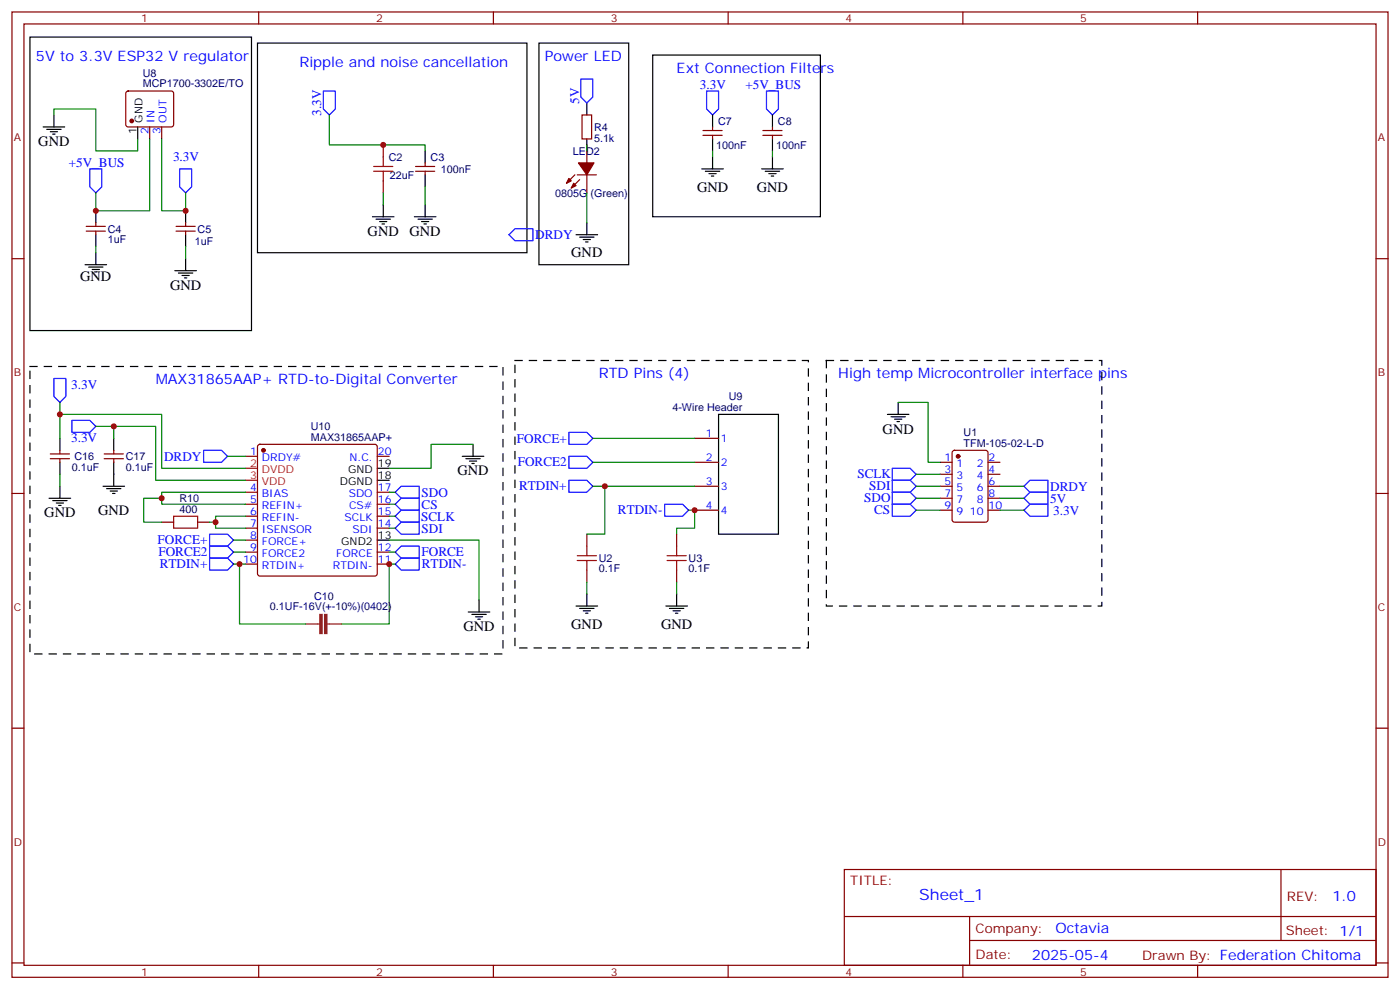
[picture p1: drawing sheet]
<svg xmlns="http://www.w3.org/2000/svg" width="412mm" height="292mm" viewBox="0 0 412 292" stroke-linecap="round" stroke-linejoin="round" font-family="sans-serif">
<g fill="none" stroke="#870000" stroke-width=".35">
<path d="M3.5 3.5h405.4v284.4h-405.4zM7.1 7.1h398.2v277.2h-398.2zM76.2 3.5v3.6M145.3 3.5v3.6M214.5 3.5v3.6M283.6 3.5v3.6M352.8 3.5v3.6M37.3 27l.4-.2h12.7l.5 .2 .3 .5-.1 9.5-.7 .4-12.9-.1-.5-.6v-9.2zM44.1 37.4v3.5M47.6 37.4v3.5M171.4 33.9h2.9v7h-2.9zM207.1 39.9h5.6"/>
<path d="M207.1 38.5h5.6M209.9 37.4v1.1M209.9 39.9v1M224.7 39.9h5.7M224.7 38.5h5.7M227.5 37.4v1.1M227.5 39.9v1M112.9 42.7v3.5M112.9 53.3v3.5M122.4 50.4h5.7M122.4 49h5.7M125.2 48v1"/>
<path d="M125.2 50.4v1.1M169.3 51.5l-2.4 2.5M170 51.5h5.7M170.7 52.9l-2.4 2.5M172.9 42.7v5.3M172.9 51.5v5.3M3.5 76.2h3.6M25.4 68.1h5.6M25.4 66.7h5.6M28.2 65.6v1.1M28.2 68.1v1M51.9 68.1h5.6"/>
<path d="M51.9 66.7h5.6M54.7 65.6v1.1M54.7 68.1v1M405.3 76.2h3.6M14.8 135.1h5.7M14.8 133.7h5.7M17.6 132.6v1.1M17.6 135.1v1.1M30.7 135.1h5.6M30.7 133.7h5.6M33.5 132.6v1.1M33.5 135.1v1.1"/>
<path d="M72.3 134.4h3.5M76.1 131.1l.5-.2h33.8l.5 .2 .2 .5v37.4l-.2 .5-.5 .2h-33.8l-.5-.2-.3-.5v-37.4zM111.1 134.4h3.6M204.6 129.1h7.1M204.6 136.2h7.1M276.9 136.2h3.6M276.9 139.7h3.6M280.7 132.9l.5-.3h9.1l.7 .5v20l-.4 .7h-9.4l-.7-.5v-20zM291 136.2h3.6M291 139.7h3.6M3.5 145.3h3.6M47.6 153.8h3.6"/>
<path d="M58.2 153.8h3.5M72.3 145h3.5M72.3 148.5h3.5M72.3 152h3.5M72.3 155.6h3.5M72.3 159.1h3.5M111.1 145h3.6M111.1 148.5h3.6M111.1 152h3.6M111.1 155.6h3.6M172.9 157.3v3.6M199.3 157.3v3.6"/>
<path d="M204.6 143.2h7.1M204.6 150.3h7.1M276.9 143.2h3.6M276.9 150.3h3.6M276.9 146.8h3.6M291 143.2h3.6M291 150.3h3.6M291 146.8h3.6M405.3 145.3h3.6M72.3 162.6h3.5M72.3 166.2h3.5M111.1 162.6h3.6"/>
<path d="M111.1 166.2h3.6M172.9 167.9v3.5M199.3 167.9v3.5M3.5 214.5h3.6M405.3 214.5h3.6M248.7 256.1h156.6v28.2h-156.6zM377.3 256.1v20.9M248.7 270h156.5M285.6 277h119.6M285.6 270v14.1M3.5 283.6h3.6M76.2 284.3v3.6"/>
<path d="M145.3 284.3v3.6M214.5 284.3v3.6M283.6 284.3v3.6M352.8 284.3v3.6M405.3 283.6h3.6"/>
</g>
<g fill="none" stroke="#00f" stroke-width=".35">
<path d="M95.2 26.8h3.6v5.3l-1.8 1.8-1.8-1.8zM171.1 23.3h3.5v5.3l-1.7 1.7-1.8-1.7zM208.1 26.8h3.6v5.3l-1.8 1.8-1.8-1.8zM225.8 26.8h3.5v5.3l-1.8 1.8-1.7-1.8zM26.5 49.7h3.5v5.3l-1.8 1.8-1.7-1.8zM52.9 49.7h3.5v5.3l-1.7 1.8-1.8-1.8zM15.9 111.5h3.5v5.3l-1.8 1.7-1.7-1.7zM21.2 123.8h5.3l1.7 1.8-1.7 1.8h-5.3zM60 132.6h5.3l1.7 1.8-1.7 1.8h-5.3zM167.6 127.4h5.3l1.7 1.7-1.7 1.8h-5.3zM167.6 134.4h5.3l1.7 1.8-1.7 1.7h-5.3zM262.8 137.9h5.3l1.8 1.8-1.8 1.8h-5.3z"/>
<path d="M61.7 157.3h5.3l1.8 1.8-1.8 1.8h-5.3zM116.4 152l1.8-1.7h5.3v3.5h-5.3zM116.4 148.5l1.8-1.7h5.3v3.5h-5.3zM116.4 155.6l1.8-1.8h5.3v3.5h-5.3zM118.2 143.2h5.3v3.6h-5.3l-1.8-1.8zM167.6 141.5h5.3l1.7 1.7-1.7 1.8h-5.3zM195.8 148.5h5.3l1.7 1.8-1.7 1.7h-5.3zM262.8 141.5h5.3l1.8 1.7-1.8 1.8h-5.3zM262.8 145h5.3l1.8 1.8-1.8 1.7h-5.3zM262.8 148.5h5.3l1.8 1.8-1.8 1.7h-5.3zM301.6 146.8l1.8-1.8h5.3v3.5h-5.3zM303.4 148.5h5.3v3.5h-5.3l-1.8-1.7z"/>
<path d="M303.4 141.5h5.3v3.5h-5.3l-1.8-1.8zM61.7 160.9h5.3l1.8 1.7-1.8 1.8h-5.3zM61.7 164.4h5.3l1.8 1.8-1.8 1.7h-5.3zM116.4 162.6l1.8-1.7h5.3v3.5h-5.3zM118.2 164.4h5.3v3.5h-5.3l-1.8-1.7z"/>
</g>
<g fill="none" stroke="#000" stroke-width=".35">
<path d="M8.8 10.9h65.3v86.5h-65.3zM75.8 12.7h79.4v61.7h-79.4zM158.7 12.7h26.5v65.3h-26.5zM192.3 16.2h49.4v47.7h-49.4zM12.7 37.4h6.3M13.8 38.1h4.2M14.8 38.8h2.1M15.5 39.5h.7M15.9 33.9v3.5M40.6 37.4v3.5M172.9 30.3v3.6M209.9 33.9v3.5"/>
<path d="M227.5 33.9v3.5M125.2 44.4v3.6M125.2 51.5v3.5M172.9 40.9v3.5M206.7 49.7h6.4M207.8 50.4h4.2M208.8 51.2h2.2M209.5 51.9h.8M209.9 40.9v3.5M209.9 46.2v3.5M224.4 49.7h6.3M225.4 50.4h4.3"/>
<path d="M226.5 51.2h2.1M227.2 51.9h.7M227.5 40.9v3.5M227.5 46.2v3.5M25 78h6.4M26.1 78.7h4.2M27.2 79.4h2.1M28.2 62.1v3.5M28.2 69.1v3.6M28.2 74.4v3.6M51.5 79.7h6.4M54.7 62.1v3.5"/>
<path d="M54.7 69.1v3.6M54.7 76.2v3.5M109.7 63.9h6.4M110.8 64.6h4.2M111.8 65.3h2.1M112.5 66h.7M112.9 60.3v3.6M122.1 63.9h6.3M123.1 64.6h4.3M124.2 65.3h2.1M124.9 66h.7M125.2 60.3v3.6"/>
<path d="M169.7 69.1h6.3M170.7 69.8h4.3M171.8 70.6h2.1M172.5 71.3h.7M172.9 65.6v3.5M27.9 80.1h.7M52.6 80.4h4.2M53.6 81.1h2.1M54.3 81.8h.7M264.6 118.5v3.6M17.6 129.1v3.5M17.6 136.2v3.5"/>
<path d="M33.5 129.1v3.5M33.5 136.2v7M111.1 137.9h3.6M136.2 134.4h6.3M137.2 135.1h4.3M138.3 135.8h2.1M139 136.5h.7M139.3 130.9v3.5M211.7 122.1h17.6v35.2h-17.6zM261.4 122.1h6.4M262.5 122.8h4.2M263.5 123.5h2.1"/>
<path d="M264.2 124.2h.7M14.5 146.8h6.3M15.5 147.5h4.3M16.6 148.2h2.1M17.3 148.9h.7M17.6 143.2v3.6M30.3 143.2h6.4M31.4 143.9h4.2M32.5 144.6h2.1M33.2 145.3h.7M111.1 141.5h3.6M111.1 159.1h3.6"/>
<path d="M141.1 176.7v3.6M169.7 178.5h6.3M170.7 179.2h4.3M171.8 179.9h2.1M172.9 175v3.5M196.1 178.5h6.4M197.2 179.2h4.2M198.3 179.9h2.1M199.3 175v3.5M137.9 180.3h6.4M139 181h4.2M140.1 181.7h2.1"/>
<path d="M140.8 182.4h.7M172.5 180.6h.7M199 180.6h.7"/>
</g>
<g fill="none" stroke="#a10000" stroke-width=".35">
<path d="M110.1 50.4h5.6M110.1 49h5.6M112.9 46.2v2.8M112.9 50.4v2.9M51.2 152h7v3.6h-7zM170 165.1h5.7M170 163.7h5.7M172.9 160.9v2.8M172.9 165.1v2.8M196.5 165.1h5.6M196.5 163.7h5.6M199.3 160.9v2.8"/>
<path d="M199.3 165.1v2.8"/>
</g>
<g fill="#870000" stroke="#870000" stroke-width=".35">
<path d="M169 54l.7 .7-1.4 .7z"/>
<path d="M167.6 52.6l.7 .7-1.4 .7z"/>
<path d="M170.4 48h4.6l-2.1 3.5z"/>
<circle cx="77.6" cy="132.6" r=".53"/>
<circle cx="38.8" cy="35.6" r=".53"/>
<circle cx="282.2" cy="134.4" r=".53"/>
</g>
<g fill="none" stroke="#008700" stroke-width=".35">
<path d="M15.9 33.9v-1.8h12.3v12.3h12.4v-3.5M97 33.9v8.8h28.2v1.7M44.1 40.9v21.2h-15.9v-5.3M47.6 40.9v21.2h7.1v-5.3M112.9 56.8v3.5M125.2 55v5.3M172.9 42.7v1.7M172.9 56.8v8.8M209.9 44.4v1.8M227.5 44.4v1.8M28.2 72.7v1.7M54.7 72.7v3.5"/>
<path d="M17.6 118.5v3.6M264.6 118.5h8.8v17.7h3.5M17.6 129.1v-7h30v15.8h24.7M17.6 139.7v3.5M28.2 125.6h5.3M33.5 129.1v-3.5h12.4v15.9h26.4M67 134.4h5.3M139.3 130.9h-12.3v7h-12.3M174.6 129.1h30M174.6 136.2h30M269.9 139.7h7M47.6 146.8h-5.3v7h5.3"/>
<path d="M61.7 153.8h1.8M68.8 159.1h3.5M72.3 145h-24.7v3.5h24.7M72.3 152h-8.8v3.6h8.8M114.7 159.1h26.4v17.6M114.7 152h1.7M114.7 148.5h1.7M114.7 155.6h1.7M114.7 145h1.7M174.6 143.2h30M178.2 143.2v14.1h-5.3M202.8 150.3h1.8v5.3h-5.3v1.7"/>
<path d="M269.9 143.2h7M269.9 150.3h7M269.9 146.8h7M294.6 143.2h7M294.6 150.3h7M294.6 146.8h7M68.8 162.6h3.5M68.8 166.2h3.5M70.6 166.2v17.6h19.4M114.7 162.6h1.7M116.4 166.2h-1.7v17.6h-14.2M172.9 171.4v3.6"/>
<path d="M199.3 171.4v3.6"/>
</g>
<path d="M8.8 107.9h139.4v84.7h-139.4zM151.7 106.2h86.4v84.7h-86.4zM243.4 106.2h81.2v72.3h-81.2z" fill="none" stroke="#000" stroke-width=".35" stroke-dasharray="2.1 2.1"/>
<path d="M72.3 137.9h3.5M72.3 141.5h3.5" fill="none" stroke="#f00" stroke-width=".35"/>
<path d="M90 183.8h4.2M96.3 183.8h4.2" fill="none" stroke="#8c2424" stroke-width=".35"/>
<g fill="#8c2424" stroke="#8c2424" stroke-width=".35">
<path d="M95.6 181h.7v5.6h-.7z"/>
<path d="M94.2 181h.7v5.6h-.7z"/>
</g>
<g fill="#c00">
<circle cx="17.6" cy="122.1" r=".88"/>
<circle cx="33.5" cy="125.6" r=".88"/>
<circle cx="28.2" cy="62.1" r=".88"/>
<circle cx="54.7" cy="62.1" r=".88"/>
<circle cx="47.6" cy="146.8" r=".88"/>
<circle cx="63.5" cy="153.8" r=".88"/>
<circle cx="70.6" cy="166.2" r=".88"/>
<circle cx="114.7" cy="166.2" r=".88"/>
<circle cx="112.9" cy="42.7" r=".88"/>
<circle cx="178.2" cy="143.2" r=".88"/>
<circle cx="204.6" cy="150.3" r=".88"/>
</g>
<path d="M151.7 67.4h5.3v3.5h-5.3l-1.8-1.8z" fill="none" stroke="#00f" stroke-width=".35"/>
<text font-size="4.6" fill="#00f" x="270.8" y="265.1">Sheet_1</text>
<g font-size="4.2" fill="#00f">
<text x="10.6" y="18">5V to 3.3V ESP32 V regulator</text>
<text x="160.5" y="18">Power LED</text>
<text x="88.2" y="19.8">Ripple and noise cancellation</text>
<text x="199.3" y="21.5">Ext Connection Filters</text>
<text x="45.9" y="113.2">MAX31865AAP+ RTD-to-Digital Converter</text>
<text x="176.4" y="111.5">RTD Pins (4)</text>
<text x="246.9" y="111.5">High temp Microcontroller interface pins</text>
<text x="392.5" y="265.4">1.0</text>
<text x="310.9" y="274.9">Octavia</text>
<text x="304" y="282.7">2025-05-4</text>
</g>
<g font-size="4.2">
<text x="11.3" y="43">GND</text>
<text x="205.3" y="56.4">GND</text>
<text x="223" y="56.4">GND</text>
<text x="108.3" y="69.5">GND</text>
<text x="120.6" y="69.5">GND</text>
<text x="168.3" y="75.8">GND</text>
<text x="23.6" y="82.8">GND</text>
<text x="50.1" y="85.4">GND</text>
<text x="260" y="127.7">GND</text>
<text x="134.8" y="140.1">GND</text>
<text x="13.1" y="152.4">GND</text>
<text x="28.9" y="151.8">GND</text>
<text x="136.5" y="185.9">GND</text>
<text x="168.3" y="185.2">GND</text>
<text x="194.7" y="185.2">GND</text>
</g>
<g font-size="3.9" fill="#00f">
<text x="206.2" y="26.3">3.3V</text>
<text x="219.6" y="26.3">+5V_BUS</text>
<text x="94.6" y="34.1" transform="rotate(-90 94.6 34.1)">3.3V</text>
<text x="170.6" y="30.5" transform="rotate(-90 170.6 30.5)">5V</text>
<text x="51" y="47.5">3.3V</text>
<text x="20.3" y="49.2">+5V_BUS</text>
<text x="157.7" y="70.4">DRDY</text>
<text x="21" y="114.5">3.3V</text>
<text x="21" y="130.3">3.3V</text>
<text x="152.3" y="130.4">FORCE+</text>
<text x="48.3" y="135.7">DRDY</text>
<text x="152.5" y="137.4">FORCE2</text>
<text x="252.6" y="140.8">SCLK</text>
<text x="124.2" y="149.9">CS</text>
<text x="124.2" y="146.4">SDO</text>
<text x="152.9" y="144.4">RTDIN+</text>
<text x="254.6" y="148">SDO</text>
<text x="256" y="144.4">SDI</text>
<text x="309.4" y="148.2">5V</text>
<text x="309.4" y="144.5">DRDY</text>
<text x="124.1" y="153.4">SCLK</text>
<text x="182" y="151.5">RTDIN-</text>
<text x="257.5" y="151.5">CS</text>
<text x="310.3" y="151.6">3.3V</text>
<text x="46.4" y="160.4">FORCE+</text>
<text x="124.2" y="157">SDI</text>
<text x="46.7" y="163.9">FORCE2</text>
<text x="47.1" y="167.4">RTDIN+</text>
<text x="124.2" y="163.8">FORCE</text>
<text x="124.3" y="167.4">RTDIN-</text>
</g>
<g font-size="3.9" fill="#800">
<text x="250.5" y="260.7">TITLE:</text>
<text x="379.1" y="265.4">REV:</text>
<text x="287.4" y="274.9">Company:</text>
<text x="378.7" y="275.5">Sheet: 1/1</text>
<text x="287.4" y="282.6">Date:</text>
<text x="336.4" y="282.7">Drawn By: Federation Chitoma</text>
</g>
<g font-size="3.2" fill="#800">
<text x="41.6" y="6.5">1</text>
<text x="110.8" y="6.5">2</text>
<text x="179.9" y="6.5">3</text>
<text x="249.1" y="6.5">4</text>
<text x="318.2" y="6.5">5</text>
<text x="4.1" y="41.6">A</text>
<text x="405.9" y="41.6">A</text>
<text x="4.1" y="110.8">B</text>
<text x="405.9" y="110.8">B</text>
<text x="4.1" y="179.9">C</text>
<text x="405.9" y="179.9">C</text>
<text x="4.1" y="249.1">D</text>
<text x="405.9" y="249.1">D</text>
<text x="41.6" y="287.3">1</text>
<text x="110.8" y="287.3">2</text>
<text x="179.9" y="287.3">3</text>
<text x="249.1" y="287.3">4</text>
<text x="318.2" y="287.3">5</text>
</g>
<g font-size="3.2" fill="#000080">
<text x="42.1" y="22.6">U8</text>
<text x="42.1" y="25.8">MCP1700-3302E/TO</text>
<text x="175" y="41.7">5.1k</text>
<text x="175" y="38.5">R4</text>
<text x="211.5" y="36.7">C7</text>
<text x="229.2" y="36.7">C8</text>
<text x="114.5" y="47.4">C2</text>
<text x="126.8" y="47.4">C3</text>
<text x="168.7" y="45.6">LED2</text>
<text x="211" y="43.8">100nF</text>
<text x="228.6" y="43.8">100nF</text>
<text x="114.8" y="52.7">22uF</text>
<text x="129.9" y="50.9">100nF</text>
<text x="163.6" y="57.9">0805G (Green)</text>
<text x="31.7" y="71.7">1uF</text>
<text x="31.7" y="68.6">C4</text>
<text x="58.2" y="68.6">C5</text>
<text x="57.4" y="72">1uF</text>
<text x="214.7" y="117.8">U9</text>
<text x="198.1" y="121">4-Wire Header</text>
<text x="91.6" y="129.8">MAX31865AAP+</text>
<text x="91.6" y="126.7">U10</text>
<text x="283.8" y="131.6">TFM-105-02-L-D</text>
<text x="283.8" y="128.4">U1</text>
<text x="22" y="135.5">C16</text>
<text x="37" y="135.5">C17</text>
<text x="21.2" y="138.6">0.1uF</text>
<text x="37" y="138.6">0.1uF</text>
<text x="52.9" y="147.8">R10</text>
<text x="52.9" y="151">400</text>
<text x="176.4" y="165.5">U2</text>
<text x="202.8" y="165.5">U3</text>
<text x="176.4" y="168.6">0.1F</text>
<text x="202.8" y="168.6">0.1F</text>
<text x="79.5" y="179.5">0.1UF-16V(+-10%)(0402)</text>
<text x="92.5" y="176.7">C10</text>
</g>
<g font-size="3.2">
<text x="40.2" y="39.6" transform="rotate(-90 40.2 39.6)">1</text>
<text x="42" y="36.1" transform="rotate(-90 42 36.1)">GND</text>
<text x="111.3" y="137.6">19</text>
<text x="100.1" y="142.9">DGND</text>
<text x="102.5" y="139.3">GND</text>
<text x="111.3" y="141.1">18</text>
<text x="100.5" y="160.5">GND2</text>
<text x="111.3" y="158.7">13</text>
</g>
<g font-size="3.2" fill="#00f">
<text x="43.7" y="39.6" transform="rotate(-90 43.7 39.6)">2</text>
<text x="45.5" y="36.1" transform="rotate(-90 45.5 36.1)">IN</text>
<text x="47.3" y="39.6" transform="rotate(-90 47.3 39.6)">3</text>
<text x="49" y="36.1" transform="rotate(-90 49 36.1)">OUT</text>
<text x="207.9" y="128.8">1</text>
<text x="212.4" y="130.2">1</text>
<text x="73.7" y="134.1">1</text>
<text x="77.2" y="135.8">DRDY#</text>
<text x="102.9" y="135.8">N.C.</text>
<text x="111.3" y="134.1">20</text>
<text x="207.9" y="135.8">2</text>
<text x="212.4" y="137.2">2</text>
<text x="278.3" y="135.8">1</text>
<text x="281.8" y="137.6">1</text>
<text x="287.7" y="137.6">2</text>
<text x="291.2" y="135.8">2</text>
<text x="207.9" y="142.9">3</text>
<text x="278.3" y="139.3">3</text>
<text x="278.3" y="142.9">5</text>
<text x="281.8" y="141.1">3</text>
<text x="287.7" y="141.1">4</text>
<text x="291.2" y="142.9">6</text>
<text x="291.2" y="139.3">4</text>
<text x="73.7" y="148.2">5</text>
<text x="73.7" y="144.6">4</text>
<text x="77.2" y="149.9">REFIN+</text>
<text x="77.2" y="146.4">BIAS</text>
<text x="102.7" y="146.4">SDO</text>
<text x="102.8" y="149.9">CS#</text>
<text x="111.3" y="144.6">17</text>
<text x="111.3" y="148.2">16</text>
<text x="207.9" y="149.9">4</text>
<text x="212.4" y="144.3">3</text>
<text x="278.3" y="146.4">7</text>
<text x="278.3" y="149.9">9</text>
<text x="281.8" y="144.6">5</text>
<text x="281.8" y="148.2">7</text>
<text x="287.7" y="148.2">8</text>
<text x="287.7" y="144.6">6</text>
<text x="291.2" y="149.9">10</text>
<text x="291.2" y="146.4">8</text>
<text x="73.7" y="155.2">7</text>
<text x="73.7" y="151.7">6</text>
<text x="77.2" y="153.5">REFIN-</text>
<text x="101.5" y="153.5">SCLK</text>
<text x="111.3" y="151.7">15</text>
<text x="111.3" y="155.2">14</text>
<text x="212.4" y="151.3">4</text>
<text x="281.8" y="151.7">9</text>
<text x="285.7" y="151.7">10</text>
<text x="73.7" y="158.7">8</text>
<text x="77.2" y="160.5">FORCE+</text>
<text x="77.2" y="157">ISENSOR</text>
<text x="103.9" y="157">SDI</text>
<text x="71.6" y="165.8">10</text>
<text x="73.7" y="162.3">9</text>
<text x="77.2" y="167.6">RTDIN+</text>
<text x="77.2" y="164">FORCE2</text>
<text x="98.1" y="167.6">RTDIN-</text>
<text x="99.1" y="164">FORCE</text>
<text x="111.3" y="162.3">12</text>
<text x="111.3" y="165.8">11</text>
</g>
<g font-size="3.2" fill="#f00">
<text x="73.7" y="137.6">2</text>
<text x="73.7" y="141.1">3</text>
<text x="77.2" y="142.9">VDD</text>
<text x="77.2" y="139.3">DVDD</text>
</g>
</svg>
